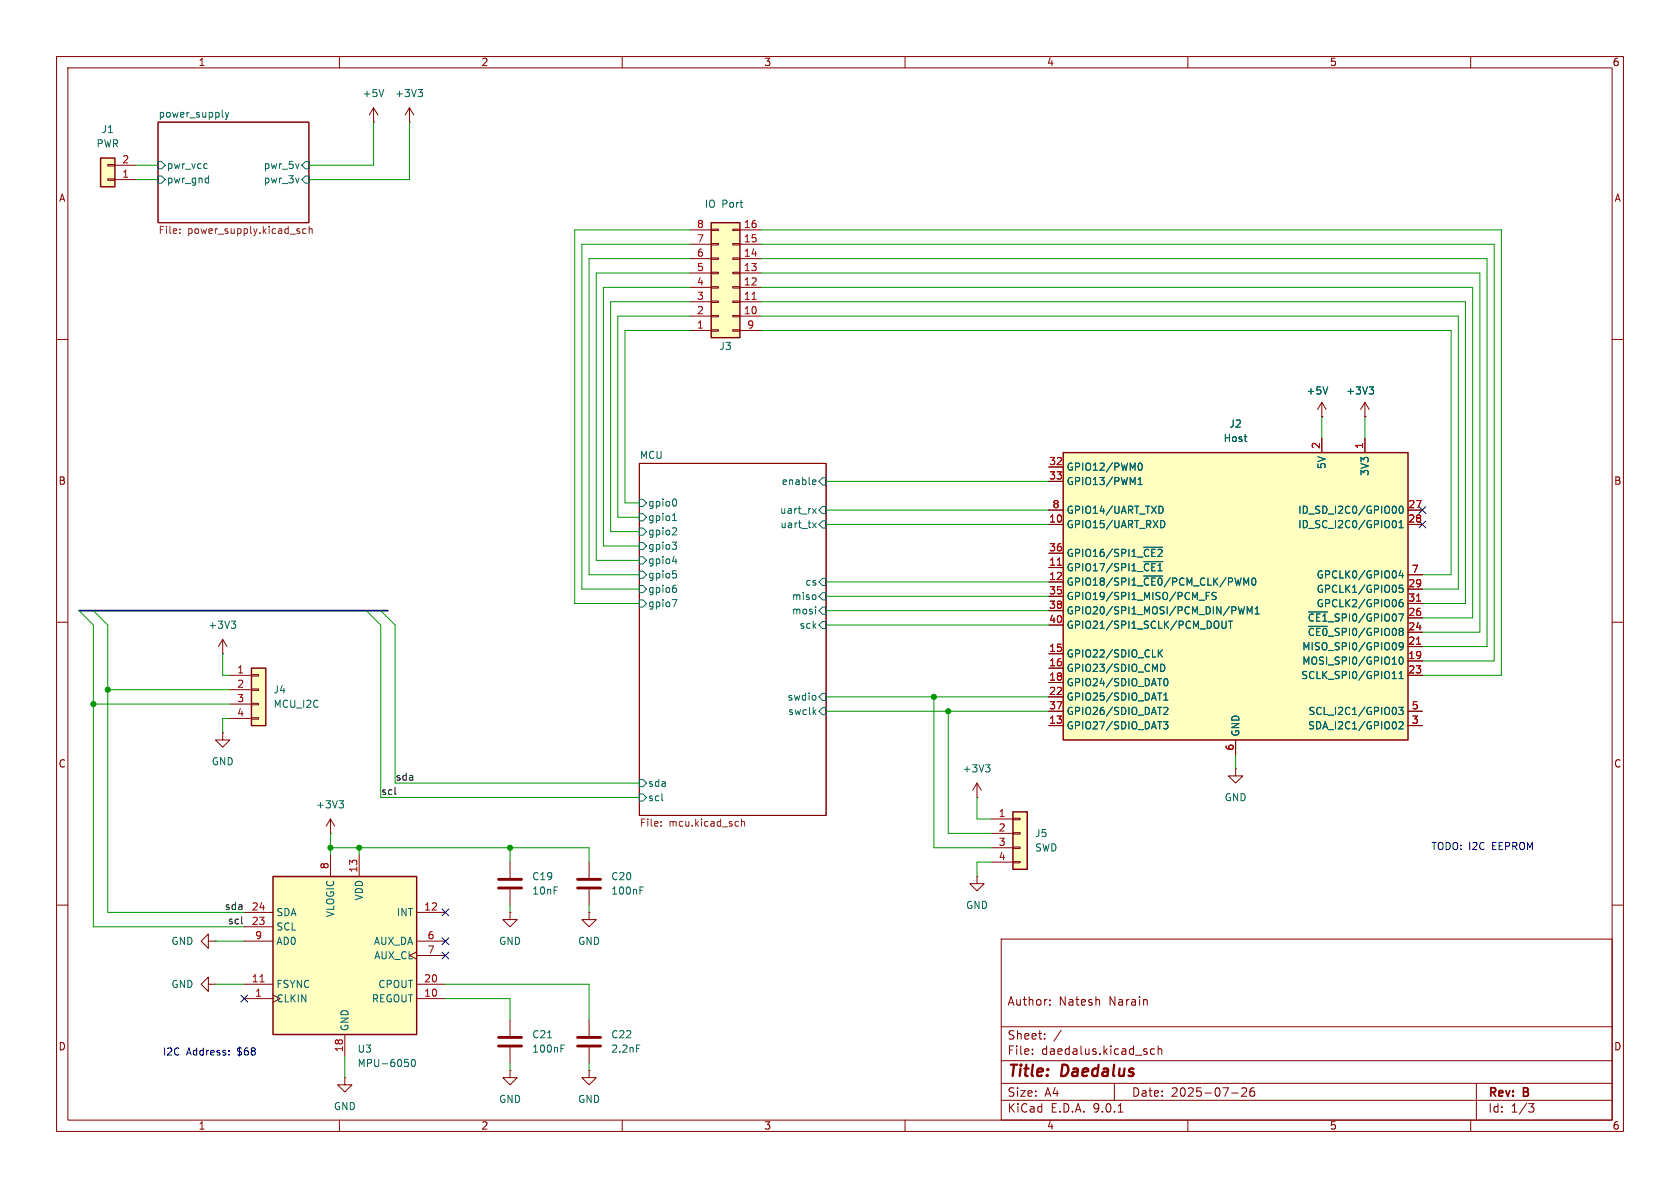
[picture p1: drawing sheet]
<svg xmlns="http://www.w3.org/2000/svg" width="297mm" height="210mm" viewBox="0 0 297 210" stroke-linecap="round" stroke-linejoin="round" font-family="sans-serif">
<g fill="none" stroke="#840000" stroke-width=".18">
<path d="M10 10h277v190h-277zM12 12h273v186h-273zM60 10v2M110 10v2M160 10v2M210 10v2M260 10v2M27.9 21.6h26.7v17.8h-26.7zM10 60h2M285 60h2M113 81.9h33v62.2h-33zM10 110h2"/>
<path d="M285 110h2M10 160h2M177 166h108v32h-108zM185.6 177.6v.1M185.6 176.8v.1M194.3 176.8l.1 .9M285 160h2M60 198v2M110 198v2M160 198v2M177 194.5h108M177 191.5h108"/>
<path d="M177 187.5h108M177 181.5h108M182.5 186.3v.1M182.5 185.5v.1M184.7 183.6v.1M184.7 182.8v.1M187.6 182.1l-1.3 2M197 191.5v3M197.7 196.6h.8M204.1 185.5l-.4-.1-.3 .3v.4l.1 .2h.6M204.7 185.5l.3-.1 .3 .1 .1 .9M204.7 184.9v1.5"/>
<path d="M210 198v2M217.7 193.2h1.2M219.5 192.4l.6-.1 .2 .1 .1 .3-.9 1.1h.9M221.7 192.3a.59 .59 0 0 0-.7 .6v.6l.1 .2 .4 .1 .2-.1 .1-.5-.1-.3h-.5l-.2 .3M260 198v2M261 191.5v6.5M270.2 195.1h1l-.5 .6 .4 .1 .1 .5-.3 .3h-.4"/>
</g>
<g fill="none" stroke="#006464" stroke-width=".18">
<path d="M39.8 19.9l.3 .8M40.4 19.9l-.3 .8M27.9 31.1h.7l.6 .7-.6 .6h-.7zM27.9 28.6h.7l.6 .6-.6 .6h-.7zM36.3 28.9l.3 .1M36.5 31.5h.4M36.6 29.7l-.3 .1M36.9 31.1v1.2M36.9 32.3h-.4M39.3 20.7h.2M40.1 20.7l-.3 .4M52.9 31.5l-.3 .8"/>
<path d="M52.9 28.9l-.3 .9M54 31.1h.6v1.3h-.6l-.7-.6zM54 28.6h.6v1.2h-.6l-.7-.6zM113 88.3h.7l.6 .6-.6 .6h-.7zM113 90.8h.7l.6 .6-.6 .7h-.7zM113 93.3h.7l.6 .7-.6 .6h-.7zM113 95.9h.7l.6 .6-.6 .7h-.7zM113 98.4h.7l.6 .7-.6 .6h-.7zM118.8 95.8h.8l-.4 .5M118.9 92h.7M118.9 99.2h.8M119 91.1l.2-.4v1.3"/>
<path d="M119.1 93.3l.4 .1 .1 .3-.8 .9h.8M119.3 88.2a.79 .79 0 0 1 0 1.3M119.4 96.3l.2 .3v.3l-.2 .2M119.5 98.8v.8M143.6 89.9l.7 .8M143.6 92.4l.7 .9M143.8 84.8l.4 .1v.2l-.6 .1M144.2 85.6l-.4 .1M144.3 89.9l-.7 .8M144.3 92.4l-.7 .9M145.4 84.5h.6v1.2h-.6l-.6-.6zM145.4 89.5h.6v1.3h-.6l-.6-.6z"/>
<path d="M145.4 92.1h.6v1.2h-.6l-.6-.6zM113 101h.7l.6 .6-.6 .6h-.7zM113 103.5h.7l.6 .6-.6 .7h-.7zM113 106h.7l.6 .7-.6 .6h-.7zM118.8 106h.9l-.6 1.3M118.9 100.9h.6M119.1 101.4h.3l.2 .2-.1 .5-.4 .1M119.2 103.4h.3M119.4 103.9l.2 .3v.3l-.2 .2M144.2 107.3v.1M144.2 107.7v.8M144.2 105.3v.6"/>
<path d="M145.4 102.2h.6v1.3h-.6l-.6-.6zM145.4 104.8h.6v1.2h-.6l-.6-.6zM145.4 107.3h.6v1.3h-.6l-.6-.6zM145.4 109.9h.6v1.2h-.6l-.6-.6zM113 137.8h.7l.6 .6-.6 .7h-.7zM143.9 125.8l.3 .5M144.2 123v.6M144.2 125.5l-.4 .4M145.4 125.1h.6v1.3h-.6l-.6-.7zM145.4 122.6h.6v1.2h-.6l-.6-.6zM113 140.3h.7l.6 .7-.6 .6h-.7zM117.1 141.5h.1"/>
</g>
<g fill="none" stroke="#725600" stroke-width=".18">
<path d="M31.8 41.2v.1M31.8 40.5v.1M52.8 40.9l.2 .1-.2 .3M52.8 40.4l.2 .1M54.1 40.5l-.4-.1-.2 .3 .1 .5h.5M54.6 40.6l.2-.2 .3 .1 .1 .8M54.6 40v1.3M116.9 145.9v.2M116.9 145.3v.1M130.4 145.2l.1 .1M130.5 146l-.1 .1M131.1 144.8v1.3"/>
<path d="M131.1 145.3l.2-.1 .3 .1v.8"/>
</g>
<path d="M125.7 39.4h5.1v20.3h-5.1z" fill="#ffffc2"/>
<path d="M125.7 39.4h5.1v20.3h-5.1z" fill="none" stroke="#840000" stroke-width=".25"/>
<g fill="none" stroke="#840000" stroke-width=".18">
<path d="M121.9 58.4h3.8M121.9 55.9h3.8M121.9 53.3h3.8M121.9 50.8h3.8M121.9 48.3h3.8M121.9 45.7h3.8M121.9 43.2h3.8M121.9 40.6h3.8M125.7 58.3h1.3v.2h-1.3zM125.7 55.8h1.3v.2h-1.3zM125.7 53.2h1.3v.3h-1.3zM125.7 50.7h1.3v.2h-1.3z"/>
<path d="M125.7 48.1h1.3v.3h-1.3zM125.7 45.6h1.3v.2h-1.3zM125.7 43.1h1.3v.2h-1.3zM125.7 40.5h1.3v.3h-1.3zM129.5 58.3h1.3v.2h-1.3zM129.5 55.8h1.3v.2h-1.3zM129.5 53.2h1.3v.3h-1.3zM129.5 50.7h1.3v.2h-1.3zM129.5 48.1h1.3v.3h-1.3zM129.5 45.6h1.3v.2h-1.3zM129.5 43.1h1.3v.2h-1.3zM129.5 40.5h1.3v.3h-1.3z"/>
<path d="M130.8 58.4h3.8M130.8 55.9h3.8M130.8 53.3h3.8M130.8 50.8h3.8M130.8 48.3h3.8M130.8 45.7h3.8M130.8 43.2h3.8M130.8 40.6h3.8M104.1 152.4v2.8M104.1 157.2v2.8"/>
</g>
<path d="M133 52.9h.7" fill="none" stroke="#a90000" stroke-width=".18"/>
<path d="M102.1 155.4h4.1M102.1 157h4.1" fill="none" stroke="#840000" stroke-width=".51"/>
<path d="M113.1 157.4h.5M113.1 156.8h.6" fill="none" stroke="#006464" stroke-width=".18"/>
<path d="M179.1 143.5h2.5v10.2h-2.5z" fill="#ffffc2"/>
<path d="M179.1 143.5h2.5v10.2h-2.5z" fill="none" stroke="#840000" stroke-width=".25"/>
<g fill="none" stroke="#840000" stroke-width=".18">
<path d="M172.7 138.4l-.7 1.3M172.7 138.4l.8 1.3M172.7 138.4v2.6M218.4 135.9v1.3h1.3l-1.3 1.2-1.2-1.2h1.2M218.4 135.9h.1M172.7 154.9v1.3h1.3l-1.3 1.3-1.3-1.3h1.3M172.7 154.9h.1M172.7 141h.1M175.3 144.8h3.8M175.3 147.3h3.8M175.3 149.9h3.8M175.3 152.4h3.8"/>
<path d="M179.1 144.7h1.2v.2h-1.2zM179.1 147.2h1.2v.2h-1.2zM179.1 149.7h1.2v.3h-1.2zM179.1 152.3h1.2v.2h-1.2z"/>
</g>
<path d="M174.2 135.2h.8l-.4 .5M174.8 135.7l.2 .2v.3l-.2 .3" fill="none" stroke="#006464" stroke-width=".18"/>
<path d="M188 80h60.9v50.8h-60.9z" fill="#ffffc2"/>
<path d="M188 80h60.9v50.8h-60.9z" fill="none" stroke="#840000" stroke-width=".25"/>
<g fill="none" stroke="#840000" stroke-width=".18">
<path d="M66 19.1l-.7 1.2M66 19.1l.8 1.2M66 19.1v2.5M72.4 19.1l-.8 1.2M72.4 19.1l.8 1.2M72.4 19.1v2.5M66 21.6h.1M72.4 21.6h.1M233.7 77.5v2.5M241.3 77.5v2.5M185.4 82.6h2.6M185.4 85.1h2.6"/>
<path d="M185.4 90.2h2.6M185.4 92.7h2.6M185.4 97.8h2.6M248.9 90.2h2.6M248.9 92.7h2.6M185.4 100.3h2.6M185.4 102.9h2.6M185.4 105.4h2.6M185.4 108h2.6M185.4 110.5h2.6M185.4 115.6h2.6M185.4 118.1h2.6"/>
<path d="M248.9 101.6h2.6M248.9 104.1h2.6M248.9 106.7h2.6M248.9 109.2h2.6M248.9 111.8h2.6M248.9 114.3h2.6M248.9 116.8h2.6M248.9 119.4h2.6M185.4 120.7h2.6M185.4 123.2h2.6M185.4 125.7h2.6M185.4 128.3h2.6"/>
<path d="M218.4 130.8v2.6M248.9 125.7h2.6M248.9 128.3h2.6"/>
</g>
<g fill="none" stroke="#006464" stroke-width=".18">
<path d="M67.9 15.8l-.5 1.3M73.9 15.8h.8l-.4 .5M74.4 16.3l.3 .2v.3l-.3 .3M201.2 82.3l.1-.3 .2-.1a.68 .68 0 0 1 .5 .6 .68 .68 0 0 1-.5 .6l-.2-.1-.1-.4M201.2 85.7h.7M201.2 84.8l.4-.4v1.3M202.2 96.7h3.4M202.2 99.3h3.4M205.2 89.5a.68 .68 0 0 1 .4 .6 .68 .68 0 0 1-.4 .6M205.2 92a.64 .64 0 0 1 .7 .7 .64 .64 0 0 1-.7 .6M246.4 92a.68 .68 0 0 1 .5 .7 .68 .68 0 0 1-.5 .6M246.7 89.6l.2 .4-.2 .6"/>
<path d="M247.3 93.3h.8M247.3 92.4l.4-.4v1.3M247.5 89.6l.1-.1a.68 .68 0 0 1 .5 .6 .68 .68 0 0 1-.5 .6l-.1-.1-.2-.3zM202.2 101.8h3.4M204.8 114.9v1.2M205 115.4l.5 .7M205.2 117.4a.64 .64 0 0 1 .7 .7 .64 .64 0 0 1-.7 .6M205.5 114.9l-.7 .7M212 106.1h.9M213.2 105.3h.5M213.8 104.7h-.6v1.3M215 104.8l-.5-.1-.2 .1v.4l.6 .2 .1 .3-.2 .3-.5-.1"/>
<path d="M216 109.8v1l.3 .3 .3-.1 .2-.2v-1M217.2 109.8h.7M217.5 109.8v1.3M218.9 107.3l.3 1.2 .3-.9 .2 .9 .3-1.2M220.5 108.5v-1.2l.4 .9 .4-.9v1.2M221.4 102.3l.2-.1a.68 .68 0 0 1 .4 .6 .68 .68 0 0 1-.4 .6l-.2-.1-.1-.3zM221.9 108.5h.7M221.9 107.6l.4-.3v1.2M231.3 108.2h3.4M231.3 110.7h3.4M246.1 120h.8M247.3 120h.8"/>
<path d="M247.3 119.1l.4-.4v1.3M247.5 116.3l.1-.2a.68 .68 0 0 1 .5 .7 .68 .68 0 0 1-.5 .6l-.1-.1-.2-.4zM247.6 100.8l-.3 1h.8M247.9 106l-.3 .1a.86 .86 0 0 0 0 1.2l.4-.2 .1-.4-.3-.2h-.3l-.2 .2M247.9 101.3v.9M248 103.4h-.6l-.1 .7 .2-.2 .4 .1 .2 .2-.1 .4-.2 .1-.5-.1M248.1 114.2l-.3 .2-.3-.1-.2-.1 .2-.5 .3-.1 .2 .1a.84 .84 0 0 1-.3 1.2h-.2M205.7 127.6h.8l-.5 .5 .4 .1v.5l-.2 .1-.5-.1M205.7 125.2l.5-.2 .3 .4-.8 .9h.8M205.7 123.8h.8M205.7 122.9l.4-.4v1.3M205.9 120.1l.1-.1a.68 .68 0 0 1 .5 .6 .68 .68 0 0 1-.5 .6l-.1-.1-.2-.4z"/>
<path d="M246.8 125.3v.8M247.3 125h.8l-.5 .5 .4 .1v.6l-.2 .1-.5-.1M247.3 127.7l.5-.1 .3 .3-.8 .9h.8"/>
</g>
<path d="M186.9 99.9h.8M250.4 106.3h.8M250.4 113.9h.8" fill="none" stroke="#a90000" stroke-width=".18"/>
<path d="M17.8 27.9h2.5v5.1h-2.5z" fill="#ffffc2"/>
<path d="M17.8 27.9h2.5v5.1h-2.5z" fill="none" stroke="#840000" stroke-width=".25"/>
<g fill="none" stroke="#840000" stroke-width=".18">
<path d="M19 31.6h1.3v.3h-1.3zM19 29.1h1.3v.2h-1.3zM20.3 31.8h3.8M20.3 29.2h3.8M233.7 73.7h.1M233.7 71.1l-.8 1.3M233.7 71.1l.7 1.3M233.7 71.1v2.6M241.3 73.7h.1M241.3 71.1l-.8 1.3M241.3 71.1l.8 1.3M241.3 71.1v2.6"/>
<path d="M39.4 115.6h.1M39.4 113l-.8 1.3M39.4 113l.7 1.3M39.4 113v2.6M39.4 129.5v1.3h1.2l-1.2 1.3-1.3-1.3h1.3M39.4 129.5h.1M90.2 152.4v2.8M90.2 157.2v2.8M36.8 166.4v-1.3l-1.2 1.3 1.2 1.2v-1.2h1.3M38.1 166.4h.1M90.2 161.3v1.3h1.2l-1.2 1.2-1.3-1.2h1.3M90.2 161.3h.1"/>
<path d="M104.1 161.3v1.3h1.3l-1.3 1.2-1.2-1.2h1.2M104.1 161.3h.1M61 190.5v1.3h1.2l-1.2 1.2-1.3-1.2h1.3M61 190.5h.1M90.2 189.2v1.3h1.2l-1.2 1.3-1.3-1.3h1.3M90.2 189.2h.1M90.2 180.3v2.8M90.2 185.2v2.8M104.1 189.2v1.3h1.3l-1.3 1.3-1.2-1.3h1.2M104.1 189.2h.1M104.1 180.3v2.8M104.1 185.2v2.8"/>
</g>
<path d="M234.7 68.4l-.4 1.3M242 68.4h.8l-.4 .5M242.6 68.9l.2 .2v.3l-.2 .3M40.9 109.8h.8l-.5 .5M41.4 110.3l.3 .2v.3l-.3 .3M96.8 183.5h.7M99.2 184.7h.6M99.2 185.3h.4M112.5 184.7h.6" fill="none" stroke="#006464" stroke-width=".18"/>
<path d="M88.1 155.4h4.1M88.1 157h4.1M88.1 183.4h4.1M88.1 184.9h4.1M102.1 183.4h4.1M102.1 184.9h4.1" fill="none" stroke="#840000" stroke-width=".51"/>
<path d="M44.4 118.1h2.6v10.2h-2.6z" fill="#ffffc2"/>
<path d="M44.4 118.1h2.6v10.2h-2.6z" fill="none" stroke="#840000" stroke-width=".25"/>
<path d="M40.6 119.4h3.8M44.4 119.3h1.3v.2h-1.3zM40.6 121.9h3.8M40.6 124.5h3.8M40.6 127h3.8M44.4 121.8h1.3v.2h-1.3zM44.4 124.3h1.3v.3h-1.3zM44.4 126.9h1.3v.2h-1.3zM58.4 147.3h.1M58.4 144.8l-.7 1.3M58.4 144.8l.8 1.3M58.4 144.8v2.5" fill="none" stroke="#840000" stroke-width=".18"/>
<path d="M59.9 141.5h.8l-.4 .5M60.5 142l.2 .3v.3l-.2 .2" fill="none" stroke="#006464" stroke-width=".18"/>
<path d="M48.3 154.9h25.4v28h-25.4z" fill="#ffffc2"/>
<path d="M48.3 154.9h25.4v28h-25.4z" fill="none" stroke="#840000" stroke-width=".25"/>
<g fill="none" stroke="#840000" stroke-width=".18">
<path d="M233.7 73.7h.1M233.7 77.5v2.5M241.3 73.7h.1M241.3 77.5v2.5M185.4 82.6h2.6M185.4 85.1h2.6M185.4 90.2h2.6M185.4 92.7h2.6M185.4 97.8h2.6M248.9 90.2h2.6M248.9 92.7h2.6M185.4 100.3h2.6"/>
<path d="M185.4 102.9h2.6M185.4 105.4h2.6M185.4 108h2.6M185.4 110.5h2.6M185.4 115.6h2.6M185.4 118.1h2.6M248.9 101.6h2.6M248.9 104.1h2.6M248.9 106.7h2.6M248.9 109.2h2.6M248.9 111.8h2.6M248.9 114.3h2.6"/>
<path d="M248.9 116.8h2.6M248.9 119.4h2.6M185.4 120.7h2.6M185.4 123.2h2.6M185.4 125.7h2.6M185.4 128.3h2.6M218.4 130.8v2.6M248.9 125.7h2.6M248.9 128.3h2.6M58.4 151.1v3.8M63.5 151.1v3.8M36.8 174v-1.3l-1.2 1.3 1.2 1.3v-1.3h1.3"/>
<path d="M38.1 174h.1M43.2 161.3h5.1M43.2 163.8h5.1M43.2 166.4h5.1M43.2 174h5.1M43.2 176.5h5.1M73.7 168.3l-1.3 .6 1.3 .6M73.7 161.3h5M73.7 166.4h5M73.7 174h5M73.7 176.5h5M73.7 168.9h5"/>
<path d="M61 182.9v3.8"/>
</g>
<path d="M186.9 99.9h.8M250.4 106.3h.8M250.4 113.9h.8M46 173.6h.7" fill="none" stroke="#a90000" stroke-width=".18"/>
<g fill="none" stroke="#006464" stroke-width=".18">
<path d="M234.7 68.4l-.4 1.3M242 68.4h.8l-.4 .5M242.6 68.9l.2 .2v.3l-.2 .3M201.2 82.3l.1-.3 .2-.1a.68 .68 0 0 1 .5 .6 .68 .68 0 0 1-.5 .6l-.2-.1-.1-.4M201.2 85.7h.7M201.2 84.8l.4-.4v1.3M202.2 96.7h3.4M202.2 99.3h3.4M205.2 89.5a.68 .68 0 0 1 .4 .6 .68 .68 0 0 1-.4 .6M205.2 92a.64 .64 0 0 1 .7 .7 .64 .64 0 0 1-.7 .6M246.4 92a.68 .68 0 0 1 .5 .7 .68 .68 0 0 1-.5 .6M246.7 89.6l.2 .4-.2 .6"/>
<path d="M247.3 93.3h.8M247.3 92.4l.4-.4v1.3M247.5 89.6l.1-.1a.68 .68 0 0 1 .5 .6 .68 .68 0 0 1-.5 .6l-.1-.1-.2-.3zM202.2 101.8h3.4M204.8 114.9v1.2M205 115.4l.5 .7M205.2 117.4a.64 .64 0 0 1 .7 .7 .64 .64 0 0 1-.7 .6M205.5 114.9l-.7 .7M212 106.1h.9M213.2 105.3h.5M213.8 104.7h-.6v1.3M215 104.8l-.5-.1-.2 .1v.4l.6 .2 .1 .3-.2 .3-.5-.1"/>
<path d="M216 109.8v1l.3 .3 .3-.1 .2-.2v-1M217.2 109.8h.7M217.5 109.8v1.3M218.9 107.3l.3 1.2 .3-.9 .2 .9 .3-1.2M220.5 108.5v-1.2l.4 .9 .4-.9v1.2M221.4 102.3l.2-.1a.68 .68 0 0 1 .4 .6 .68 .68 0 0 1-.4 .6l-.2-.1-.1-.3zM221.9 108.5h.7M221.9 107.6l.4-.3v1.2M231.3 108.2h3.4M231.3 110.7h3.4M246.1 120h.8M247.3 120h.8"/>
<path d="M247.3 119.1l.4-.4v1.3M247.5 116.3l.1-.2a.68 .68 0 0 1 .5 .7 .68 .68 0 0 1-.5 .6l-.1-.1-.2-.4zM247.6 100.8l-.3 1h.8M247.9 106l-.3 .1a.86 .86 0 0 0 0 1.2l.4-.2 .1-.4-.3-.2h-.3l-.2 .2M247.9 101.3v.9M248 103.4h-.6l-.1 .7 .2-.2 .4 .1 .2 .2-.1 .4-.2 .1-.5-.1M248.1 114.2l-.3 .2-.3-.1-.2-.1 .2-.5 .3-.1 .2 .1a.84 .84 0 0 1-.3 1.2h-.2M205.7 127.6h.8l-.5 .5 .4 .1v.5l-.2 .1-.5-.1M205.7 125.2l.5-.2 .3 .4-.8 .9h.8M205.7 123.8h.8M205.7 122.9l.4-.4v1.3M205.9 120.1l.1-.1a.68 .68 0 0 1 .5 .6 .68 .68 0 0 1-.5 .6l-.1-.1-.2-.4z"/>
<path d="M246.8 125.3v.8M247.3 125h.8l-.5 .5 .4 .1v.6l-.2 .1-.5-.1M247.3 127.7l.5-.1 .3 .3-.8 .9h.8M71.6 187.3h.6M72.1 187.8l.1 .2-.1 .5M72.8 187.4l.2-.1a.68 .68 0 0 1 .5 .6 .68 .68 0 0 1-.5 .6l-.2-.1-.1-.3z"/>
</g>
<path d="M69.9 140.4l.1 .1M42.8 163.3h.1" fill="none" stroke="#0f0f0f" stroke-width=".18"/>
<path d="M14 108h54.6" fill="none" stroke="#000084" stroke-width=".3"/>
<g fill="none" stroke="#009600" stroke-width=".18">
<path d="M24.1 31.8h3.8M24.1 29.2h3.8M66 21.6v7.6h-11.4M72.4 21.6v10.2h-17.8M121.9 43.2h-19v60.9h10.1M121.9 45.7h-17.8v55.9h8.9M121.9 48.3h-16.5v50.8h7.6M121.9 55.9h-12.7v35.5h3.8M121.9 53.3h-14v40.7h5.1M121.9 50.8h-15.2v45.7h6.3M121.9 58.4h-11.4v30.5h2.5M121.9 40.6h-20.3v66.1h11.4"/>
<path d="M134.6 55.9h123.2v48.2h-6.3M134.6 45.7h128.3v68.6h-11.4M134.6 43.2h129.6v73.6h-12.7M134.6 48.3h127v63.5h-10.1M134.6 58.4h121.9v43.2h-5M134.6 53.3h124.5v53.4h-7.6M134.6 50.8h125.7v58.4h-8.8M134.6 40.6h130.8v78.8h-13.9M233.7 73.7v3.8M241.3 73.7v3.8M146 90.2h39.4M146 85.1h39.4"/>
<path d="M146 92.7h39.4M14 108l2.5 2.5v53.3h26.7M16.5 108l2.5 2.5v50.8h24.2M39.4 115.6v3.8h1.2M64.8 108l2.5 2.5v30.5h45.7M67.3 108l2.5 2.5v27.9h43.2M146 102.9h39.4M146 105.4h39.4M146 108h39.4M146 110.5h39.4M16.5 124.5h24.1M19 121.9h21.6"/>
<path d="M40.6 127h-1.2v2.5M146 125.7h39.4M146 123.2h39.4M165.1 123.2v26.7h10.2M167.6 125.7v21.6h7.7M218.4 133.4v2.5M58.4 149.9h45.7v2.5M58.4 147.3v3.8M63.5 149.9v1.2M90.2 149.9v2.5M172.7 141v3.8h2.6M175.3 152.4h-2.6v2.5"/>
<path d="M38.1 174h5.1M38.1 166.4h5.1M78.7 176.5h11.5v3.8M78.7 174h25.4v6.3M90.2 160v1.3M104.1 160v1.3M61 186.7v3.8M90.2 188v1.2M104.1 188v1.2"/>
</g>
<path d="M250.9 92.1l1.2 1.2M250.9 89.6l1.2 1.2M252.1 92.1l-1.2 1.2M252.1 89.6l-1.2 1.2M42.6 175.9l1.2 1.2M43.8 175.9l-1.2 1.2M78.1 168.3l1.2 1.2M78.1 160.7l1.2 1.2M78.1 165.8l1.2 1.2M79.3 168.3l-1.2 1.2M79.3 160.7l-1.2 1.2M79.3 165.8l-1.2 1.2" fill="none" stroke="#000084" stroke-width=".18"/>
<path d="M40.5 186.4v.1M40.5 185.7v.1" fill="none" stroke="#0000c2" stroke-width=".18"/>
<g fill="#009600" stroke="#009600" stroke-width=".18">
<circle cx="16.5" cy="124.5" r=".46"/>
<circle cx="19" cy="121.9" r=".46"/>
<circle cx="165.1" cy="123.2" r=".46"/>
<circle cx="90.2" cy="149.9" r=".46"/>
<circle cx="167.6" cy="125.7" r=".46"/>
<circle cx="63.5" cy="149.9" r=".46"/>
<circle cx="58.4" cy="149.9" r=".46"/>
</g>
<g font-size="2.8" fill="#840000">
<text x="178" y="190.9">Title:</text>
<text x="187.7" y="190.9">Daedalus</text>
</g>
<g font-size="2.1" fill="#840000">
<text x="178" y="178">Author:</text>
<text x="187.2" y="178">Natesh</text>
<text x="196.1" y="178">Narain</text>
<text x="178" y="184">Sheet:</text>
<text x="178" y="186.7">File:</text>
<text x="184.1" y="186.7">daedalus.kicad_sch</text>
<text x="178" y="196.9">KiCad</text>
<text x="178" y="194.1">Size:</text>
<text x="184.7" y="194.1">A4</text>
<text x="185.7" y="196.9">E.D.A.</text>
<text x="193.3" y="196.9">9.0.1</text>
<text x="200" y="194.1">Date:</text>
<text x="207" y="194.1">2025-07-26</text>
<text x="263" y="194.3">Rev:</text>
<text x="263" y="196.9">Id:</text>
<text x="267.1" y="196.9">1/3</text>
<text x="269.4" y="194.3">B</text>
</g>
<g font-size="1.8" fill="#840000">
<text x="35" y="11.9">1</text>
<text x="85" y="11.9">2</text>
<text x="135" y="11.9">3</text>
<text x="185" y="11.9">4</text>
<text x="235" y="11.9">5</text>
<text x="285" y="11.9">6</text>
<text x="10.3" y="35.9">A</text>
<text x="285.3" y="35.9">A</text>
<text x="10.3" y="85.9">B</text>
<text x="285.3" y="85.9">B</text>
<text x="10.3" y="135.9">C</text>
<text x="285.3" y="135.9">C</text>
<text x="10.3" y="185.9">D</text>
<text x="285.3" y="185.9">D</text>
<text x="35" y="199.9">1</text>
<text x="85" y="199.9">2</text>
<text x="135" y="199.9">3</text>
<text x="185" y="199.9">4</text>
<text x="235" y="199.9">5</text>
<text x="285" y="199.9">6</text>
</g>
<g font-size="1.8" fill="#006464">
<text x="64" y="17.4">+5V</text>
<text x="69.7" y="17.4">+3V3</text>
<text x="17.9" y="23.7">J1</text>
<text x="27.9" y="20.9">power_supply</text>
<text x="17" y="26.3">PWR</text>
<text x="29.4" y="32.6">pwr_gnd</text>
<text x="29.4" y="30.1">pwr_vcc</text>
<text x="46.5" y="32.6">pwr_3v</text>
<text x="46.5" y="30.1">pwr_5v</text>
<text x="124.5" y="36.9">IO</text>
<text x="127.6" y="36.9">Port</text>
<text x="127.1" y="62.1">J3</text>
<text x="230.9" y="70">+5V</text>
<text x="237.9" y="70">+3V3</text>
<text x="217.2" y="75.8">J2</text>
<text x="113" y="81.2">MCU</text>
<text x="188.5" y="83.4">GPIO12/PWM0</text>
<text x="216.2" y="78.3">Host</text>
<text x="234.5" y="83" transform="rotate(-90 234.5 83)">5V</text>
<text x="114.5" y="89.8">gpio0</text>
<text x="138.1" y="86">enable</text>
<text x="188.5" y="86">GPIO13/PWM1</text>
<text x="242.2" y="84.2" transform="rotate(-90 242.2 84.2)">3V3</text>
<text x="114.5" y="92.3">gpio1</text>
<text x="114.5" y="94.8">gpio2</text>
<text x="137.8" y="91">uart_rx</text>
<text x="137.9" y="93.6">uart_tx</text>
<text x="188.5" y="91">GPIO14/UART_TXD</text>
<text x="188.5" y="93.6">GPIO15/UART_RXD</text>
<text x="229.4" y="91">ID_SD_I2C0/GPIO00</text>
<text x="229.4" y="93.6">ID_SC_I2C0/GPIO01</text>
<text x="114.5" y="97.4">gpio3</text>
<text x="114.5" y="99.9">gpio4</text>
<text x="188.5" y="98.7">GPIO16/SPI1_~{CE2}</text>
<text x="188.5" y="101.2">GPIO17/SPI1_~{CE1}</text>
<text x="114.5" y="102.5">gpio5</text>
<text x="114.5" y="105">gpio6</text>
<text x="114.5" y="107.5">gpio7</text>
<text x="139.9" y="106.3">miso</text>
<text x="142.3" y="103.7">cs</text>
<text x="188.5" y="103.7">GPIO18/SPI1_~{CE0}/PCM_CLK/PWM0</text>
<text x="188.5" y="106.3">GPIO19/SPI1_MISO/PCM_FS</text>
<text x="232.7" y="102.5">GPCLK0/GPIO04</text>
<text x="232.7" y="105">GPCLK1/GPIO05</text>
<text x="232.7" y="107.5">GPCLK2/GPIO06</text>
<text x="36.7" y="111.4">+3V3</text>
<text x="139.9" y="108.8">mosi</text>
<text x="141.2" y="111.4">sck</text>
<text x="188.5" y="108.8">GPIO20/SPI1_MOSI/PCM_DIN/PWM1</text>
<text x="188.5" y="111.4">GPIO21/SPI1_SCLK/PCM_DOUT</text>
<text x="231.1" y="110.1">~{CE1}_SPI0/GPIO07</text>
<text x="231.1" y="112.6">~{CE0}_SPI0/GPIO08</text>
<text x="188.5" y="116.4">GPIO22/SDIO_CLK</text>
<text x="188.5" y="119">GPIO23/SDIO_CMD</text>
<text x="230.1" y="115.2">MISO_SPI0/GPIO09</text>
<text x="230.1" y="117.7">MOSI_SPI0/GPIO10</text>
<text x="48.3" y="122.8">J4</text>
<text x="48.3" y="125.3">MCU_I2C</text>
<text x="139.1" y="124.1">swdio</text>
<text x="188.5" y="121.5">GPIO24/SDIO_DAT0</text>
<text x="188.5" y="124.1">GPIO25/SDIO_DAT1</text>
<text x="229.9" y="120.2">SCLK_SPI0/GPIO11</text>
<text x="139.2" y="126.6">swclk</text>
<text x="188.5" y="126.6">GPIO26/SDIO_DAT2</text>
<text x="188.5" y="129.1">GPIO27/SDIO_DAT3</text>
<text x="219.3" y="130.3" transform="rotate(-90 219.3 130.3)">GND</text>
<text x="231.2" y="129.1">SDA_I2C1/GPIO02</text>
<text x="231.2" y="126.6">SCL_I2C1/GPIO03</text>
<text x="37.3" y="135.5">GND</text>
<text x="170.1" y="136.8">+3V3</text>
<text x="55.8" y="143.1">+3V3</text>
<text x="114.5" y="141.8">scl</text>
<text x="114.5" y="139.3">sda</text>
<text x="216.4" y="141.8">GND</text>
<text x="182.9" y="148.2">J5</text>
<text x="94" y="155.8">C19</text>
<text x="108" y="155.8">C20</text>
<text x="182.9" y="150.7">SWD</text>
<text x="64.4" y="159.3" transform="rotate(-90 64.4 159.3)">VDD</text>
<text x="94" y="158.3">10nF</text>
<text x="108" y="158.3">100nF</text>
<text x="170.7" y="160.9">GND</text>
<text x="30.2" y="167.2">GND</text>
<text x="48.8" y="162.2">SDA</text>
<text x="48.8" y="164.7">SCL</text>
<text x="48.8" y="167.2">AD0</text>
<text x="59.3" y="162.2" transform="rotate(-90 59.3 162.2)">VLOGIC</text>
<text x="66" y="167.2">AUX_DA</text>
<text x="70" y="162.2">INT</text>
<text x="88.1" y="167.2">GND</text>
<text x="102.1" y="167.2">GND</text>
<text x="66.1" y="169.8">AUX_CL</text>
<text x="30.2" y="174.9">GND</text>
<text x="48.8" y="174.9">FSYNC</text>
<text x="48.8" y="177.4">CLKIN</text>
<text x="65.6" y="177.4">REGOUT</text>
<text x="66.8" y="174.9">CPOUT</text>
<text x="61.8" y="182.4" transform="rotate(-90 61.8 182.4)">GND</text>
<text x="94" y="183.7">C21</text>
<text x="108" y="183.7">C22</text>
<text x="63.1" y="188.8">MPU-6050</text>
<text x="63.1" y="186.3">U3</text>
<text x="94" y="186.3">100nF</text>
<text x="108" y="186.3">2.2nF</text>
<text x="58.9" y="196.4">GND</text>
<text x="88.1" y="195.2">GND</text>
<text x="102.1" y="195.2">GND</text>
</g>
<g font-size="1.8" fill="#a90000">
<text x="21.5" y="29">2</text>
<text x="21.5" y="31.5">1</text>
<text x="123.1" y="40.4">8</text>
<text x="131.4" y="40.4">16</text>
<text x="123.1" y="45.5">6</text>
<text x="123.1" y="42.9">7</text>
<text x="131.4" y="45.5">14</text>
<text x="131.4" y="42.9">15</text>
<text x="123.1" y="53.1">3</text>
<text x="123.1" y="50.5">4</text>
<text x="123.1" y="48">5</text>
<text x="131.4" y="53.1">11</text>
<text x="131.4" y="50.5">12</text>
<text x="131.4" y="48">13</text>
<text x="123.1" y="58.2">1</text>
<text x="123.1" y="55.6">2</text>
<text x="131.4" y="55.6">10</text>
<text x="132" y="58.2">9</text>
<text x="185.4" y="82.3">32</text>
<text x="233.4" y="79.4" transform="rotate(-90 233.4 79.4)">2</text>
<text x="241" y="79.4" transform="rotate(-90 241 79.4)">1</text>
<text x="185.4" y="84.8">33</text>
<text x="186" y="89.9">8</text>
<text x="248.9" y="89.9">27</text>
<text x="185.4" y="92.5">10</text>
<text x="248.9" y="92.5">28</text>
<text x="185.4" y="97.5">36</text>
<text x="185.4" y="100.1">11</text>
<text x="249.5" y="101.3">7</text>
<text x="185.4" y="102.6">12</text>
<text x="185.4" y="105.2">35</text>
<text x="185.4" y="107.7">38</text>
<text x="248.9" y="103.9">29</text>
<text x="248.9" y="106.4">31</text>
<text x="185.4" y="110.2">40</text>
<text x="248.9" y="109">26</text>
<text x="248.9" y="111.5">24</text>
<text x="41.8" y="119.1">1</text>
<text x="185.4" y="115.3">15</text>
<text x="185.4" y="117.9">16</text>
<text x="248.9" y="114">21</text>
<text x="248.9" y="116.6">19</text>
<text x="248.9" y="119.1">23</text>
<text x="41.8" y="121.7">2</text>
<text x="41.8" y="124.2">3</text>
<text x="185.4" y="120.4">18</text>
<text x="185.4" y="122.9">22</text>
<text x="185.4" y="125.5">37</text>
<text x="249.5" y="125.5">5</text>
<text x="41.8" y="126.7">4</text>
<text x="185.4" y="128">13</text>
<text x="249.5" y="128">3</text>
<text x="218.2" y="132.8" transform="rotate(-90 218.2 132.8)">6</text>
<text x="176.5" y="144.5">1</text>
<text x="176.5" y="147.1">2</text>
<text x="176.5" y="149.6">3</text>
<text x="58.2" y="153.7" transform="rotate(-90 58.2 153.7)">8</text>
<text x="63.2" y="154.3" transform="rotate(-90 63.2 154.3)">13</text>
<text x="176.5" y="152.1">4</text>
<text x="44.4" y="161">24</text>
<text x="74.9" y="161">12</text>
<text x="44.4" y="163.6">23</text>
<text x="45" y="166.1">9</text>
<text x="75.5" y="166.1">6</text>
<text x="44.4" y="173.7">11</text>
<text x="74.9" y="173.7">20</text>
<text x="75.5" y="168.7">7</text>
<text x="45" y="176.3">1</text>
<text x="74.9" y="176.3">10</text>
<text x="60.7" y="186.1" transform="rotate(-90 60.7 186.1)">18</text>
</g>
<g font-size="1.8" fill="#725600">
<text x="27.9" y="41.7">File:</text>
<text x="33.2" y="41.7">power_supply.kicad_sch</text>
<text x="113" y="146.5">File:</text>
<text x="118.3" y="146.5">mcu.kicad_sch</text>
</g>
<g font-size="1.8" fill="#0f0f0f">
<text x="67.3" y="140.6">scl</text>
<text x="69.8" y="138.1">sda</text>
<text x="39.7" y="160.9">sda</text>
<text x="40.2" y="163.5">scl</text>
</g>
<g font-size="1.8" fill="#0000c2">
<text x="253" y="150.5">TODO: I2C</text>
<text x="263.9" y="150.5">EEPROM</text>
<text x="28.7" y="186.8">I2C</text>
<text x="33" y="186.8">Address:</text>
<text x="42" y="186.8">$68</text>
</g>
</svg>
